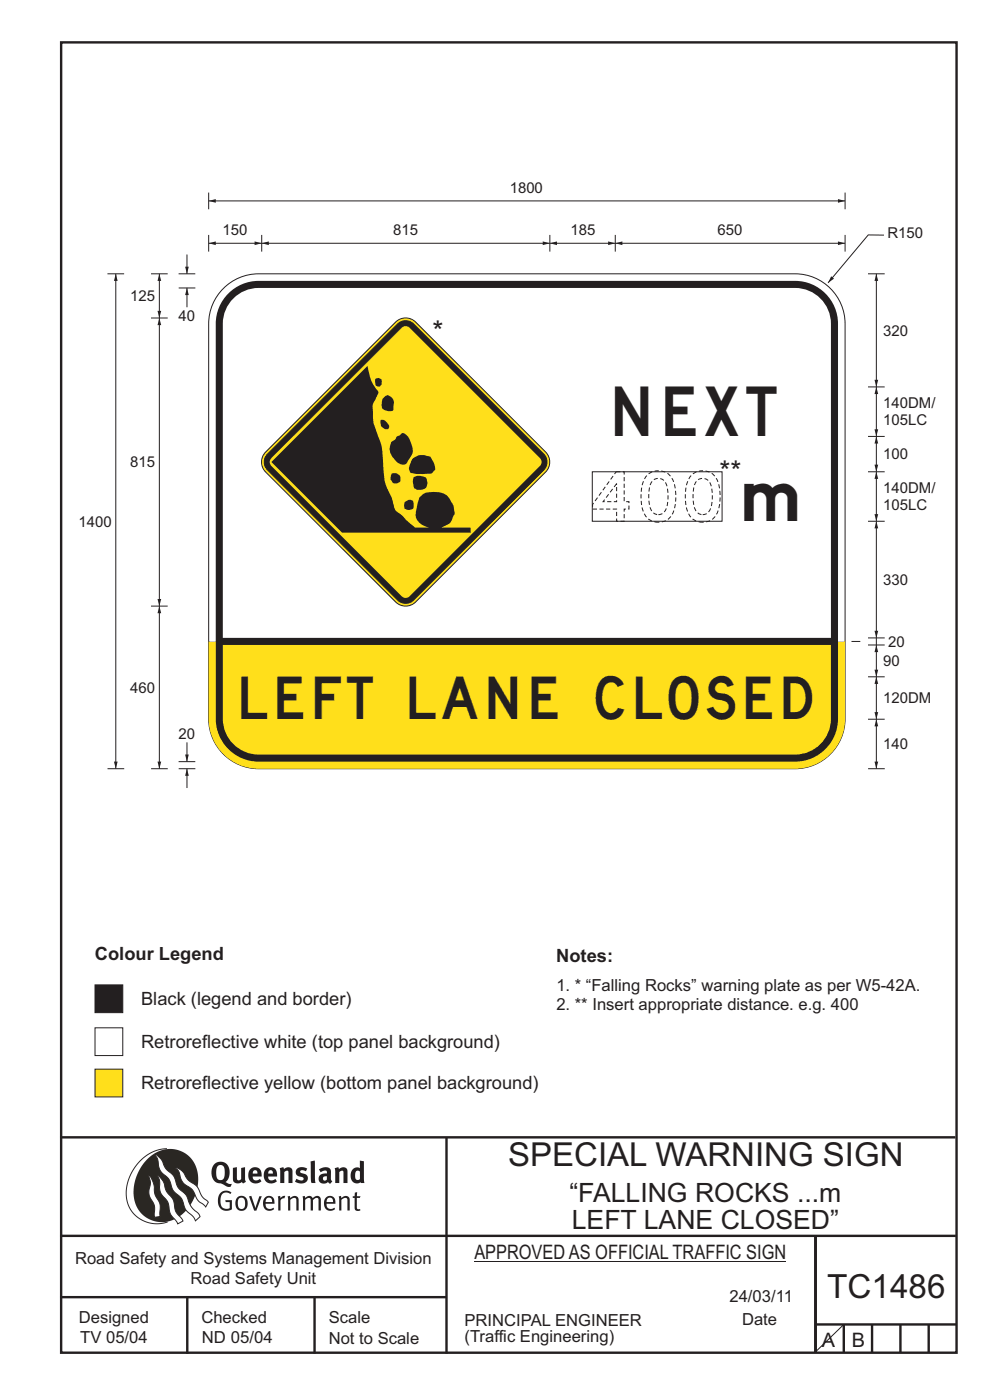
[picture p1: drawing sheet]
<svg xmlns="http://www.w3.org/2000/svg" width="210mm" height="297mm" viewBox="0 0 210 297" stroke-linecap="round" stroke-linejoin="round" font-family="sans-serif">
<g fill="none" stroke="#231f20" stroke-width=".51">
<path d="M13 9h189.9v278h-189.9zM12.7 241.3h190M94.7 241.4v45.8M12.7 275.2h82M12.7 262.2h190.1M39.7 275.2v12M66.7 275.2v12M173 262.2v24.8M173 281h30M179 281v6M185 281v6M191 281v6"/>
<path d="M197 281v6"/>
</g>
<path d="M35.4 243.7a9.5 9.5 0 0 0-8.6 10.5 6.5 6.5 0 0 0 8.8 5.1" fill="none" stroke="#2a2723" stroke-width=".21"/>
<path d="M31.3 245.9a6.1 6.1 0 0 1 7.3-1.6 6.1 6.1 0 0 1 3.4 6.7 8.8 8.8 0 0 1-7.2 8.3 6.1 6.1 0 0 1-6.4-7.5 10.5 10.5 0 0 1 2.9-5.9z" fill-rule="evenodd" fill="#2a2723"/>
<g fill="#fff" stroke="#2a2723" stroke-width=".21">
<path d="M31.6 249.4l.3 .3 .6 1.2 .4 2.5 1 2 .1 2.7-1.2 .2-.1-2.5-.9-1.8-.2-.7 .3-2.4z" fill-rule="evenodd"/>
<path d="M37.2 247.7l.5 .1 .9 .6 1.3 1.9 1.9 1.5 1.1 2.1 1.3 1.2-.6 1-1.6-1.5-1.2-2.2-1.9-1.4-.6-1-.4-1.5z" fill-rule="evenodd"/>
<path d="M32.8 244.9l.4 .1 .9 .9 1.1 2 1.6 1.5 1 2.5 1.6 1.6 1.2 2.5 1.6 1.6 .2 .5-.9 .9-.5-.9-1.6-1.5-1-2.4-1.7-1.7-.9-2.3-1.7-1.7-.4-1-.3-1.6z" fill-rule="evenodd"/>
<path d="M33.4 249.4l.5 .3 .7 1 .7 2.1 1.5 1.8 .5 2.5 1.5 1.8v.2l-1.1 .6-1.6-2.2-.5-2.5-1.5-1.9-.2-1-.1-1.6z" fill-rule="evenodd"/>
</g>
<g fill="#231f20">
<path d="M46.8 253.1l.5-.4 .7-.1 .6 .1 .5 .3-.2 .3-.9-.3-.8 .2-.3 .7-.1 1.1 .1 .7 .3 .5 .5 .2 .6 .1 .4-.2v-1.3h-.8l-.1-.4h1.4v2l-.7 .2-.8 .1-.6-.2-.5-.5-.3-.8-.1-.9 .2-.8z" fill-rule="evenodd"/>
<path d="M50.7 254.3l.7-.2 .5 .5 .1 1.2-.2 .4-.3 .3h-.5l-.4-.4-.1-1.1zM50.4 254l-.5 1.1 .3 1.2 .7 .6 1-.2 .4-.4 .2-.5v-.8l-.2-.7-.3-.4-.5-.2h-.6z" fill-rule="evenodd"/>
<path d="M52.8 253.8l.5-.1 .9 2.6 .8-2.5h.5l-1.1 3.1h-.5z" fill-rule="evenodd"/>
<path d="M56.6 254.2l.4-.1 .4 .1 .2 .3 .1 .5h-1.4zM56.3 254l-.5 1v.7l.3 .7 .4 .3 .5 .2 1.1-.3 .1-.1-.2-.3-.6 .3-.7-.1-.3-.3-.1-.6v-.1h1.9l-.2-1.2-.8-.5-.5 .1z" fill-rule="evenodd"/>
<path d="M58.9 253.8l.5-.1 .1 .5 .4-.4 .6-.1-.2 .6h-.4l-.4 .3v2.2h-.5z" fill-rule="evenodd"/>
<path d="M61 253.9l.5-.1a.24 .24 0 0 0 .1 .3 .24 .24 0 0 0 .3-.2l.8-.2 .6 .5v2.6h-.4l-.1-2.3-.1-.3-.3-.1-.8 .5v2.2h-.5z" fill-rule="evenodd"/>
<path d="M64.2 253.8h.4a.23 .23 0 0 0 .2 .3 .23 .23 0 0 0 .3-.2l.6-.2 .5 .2a.23 .23 0 0 0 .2 .3 .23 .23 0 0 0 .2-.2l.8-.3 .6 .4 .1 2.7h-.5v-2.3l-.1-.3-.3-.1-.8 .5v2.2h-.5v-2.3l-.1-.3h-.3l-.8 .4v2.2h-.4z" fill-rule="evenodd"/>
<path d="M69.5 254.2l.5-.1 .4 .1 .3 .8h-1.4zM69.2 254l-.5 1 .1 .7 .2 .7 .4 .3 .4 .2 1.1-.3 .2-.1-.2-.3-.6 .3-.7-.2-.3-.3v-.6h1.9l-.2-1.2-.4-.3-.5-.2-.5 .1z" fill-rule="evenodd"/>
<path d="M71.8 253.9l.5-.1a.24 .24 0 0 0 .1 .3 .24 .24 0 0 0 .4-.2l.7-.2 .6 .5 .1 2.6h-.5v-2.3l-.1-.3-.3-.1-.9 .5v2.2h-.4z" fill-rule="evenodd"/>
<path d="M75.3 253l.5-.1-.1 .9h.8l-.2 .4h-.6v2.1l.2 .2h.5v.3l-.2 .1h-.6l-.3-.4-.1-2.3h-.4v-.4h.4z" fill-rule="evenodd"/>
<path d="M46.2 247.4l.4-.2h.4l.6 .6v1.8l-.2 .5-.3 .2h-.8l-.3-.5-.1-1.6zM45.5 246.9l-.4 .7-.2 .8v1l.3 .9 .7 .6 1 .2 1.6 .7h.4l.3-.6h-.6l-.8-.4 .7-.9 .2-1.5a1.91 1.91 0 0 0-1.1-1.8 1.91 1.91 0 0 0-2.1 .3z" fill-rule="evenodd"/>
<path d="M49.4 247.8l.9-.2v2.5l.1 .2 .3 .1 .5-.3v-2.3l.8-.2v2.6l.2 .5-.7 .3a.39 .39 0 0 0-.7 0h-.8l-.5-.4z" fill-rule="evenodd"/>
<path d="M53.8 248.4l.3-.1h.3l.2 .7h-1zM53.1 248l-.3 .5-.1 .8 .1 .7 .3 .6 .5 .4 .6 .1 .7-.1 .6-.4-.4-.5-.4 .3h-.5l-.4-.1-.2-.4v-.3h1.9l-.1-1-.3-.6-1-.4-.5 .1z" fill-rule="evenodd"/>
<path d="M57.1 248.4l.2-.1h.4l.2 .7h-1zM56.4 248l-.3 .6-.2 .8 .2 .7 .3 .5 .5 .4 .6 .1 .7-.1 .5-.4-.3-.5-.6 .3h-.5l-.4-.6v-.2h1.9l-.1-.9-.3-.7-.5-.3-.5-.1-.5 .1z" fill-rule="evenodd"/>
<path d="M59.3 247.8l.8-.2 .1 .4 1-.4 .7 .4 .1 .4v2.6h-.8v-2.3l-.3-.3-.6 .3v2.3h-.9z" fill-rule="evenodd"/>
<path d="M63 248l.9-.4 1.3 .3-.3 .6-.9-.2-.3 .2 .1 .3 1 .3 .4 .4 .1 .8-.5 .6-1.1 .2-1.1-.4 .3-.6 1 .4 .3-.1 .2-.3-.1-.3-1-.3-.4-.2-.2-.7z" fill-rule="evenodd"/>
<path d="M68.6 249.7l.7-.1v.7l-.3 .2-.3-.1-.2-.3zM67.7 248.1l.3 .6 .8-.3 .5 .1a.35 .35 0 0 1 0 .5 .35 .35 0 0 1-.5 0l-1 .4-.2 .9 .2 .4 .3 .3h1.1a.49 .49 0 0 1 .8 .2l.5-.6-.3-.4v-1.7l-.2-.5-.4-.3-.6-.1z" fill-rule="evenodd"/>
<path d="M71 247.8l.8-.2 .1 .4 1-.4 .6 .4 .2 .4v2.6h-.8v-2.3l-.3-.3-.6 .3v2.3h-.9z" fill-rule="evenodd"/>
<path d="M75.6 248.5l.3-.1 .5 .2v1.5l-.4 .2h-.4l-.2-.4v-.9zM76.3 246.2v1.3a.19 .19 0 0 1 0 .3 .19 .19 0 0 1-.3-.1l-.8 .1-.6 .5-.2 .9 .1 1 .3 .5 .6 .3 .6 .1 .5-.3v.2h.8l-.1-4.6z" fill-rule="evenodd"/>
<path d="M65.9 246.4l.9-.2 .1 4.8h-.8l-.1-.3z" fill-rule="evenodd"/>
</g>
<path d="M100.6 267.7h66.2M179 281l-5.8 5.7" fill="none" stroke="#231f20" stroke-width=".21"/>
<path d="M20.2 226.8h5.8v5.9h-5.8z" fill-rule="evenodd" fill="#ffdf1b" stroke="#231f20" stroke-width=".21"/>
<path d="M20.2 218.1h5.8v5.9h-5.8z" fill-rule="evenodd" fill="#fff" stroke="#231f20" stroke-width=".21"/>
<path d="M20.2 209h5.8v5.8h-5.8z" fill-rule="evenodd" fill="#231f20" stroke="#231f20" stroke-width=".21"/>
<path d="M47.8 60.8a10.5 10.5 0 0 1 7.1-2.7h113.8a10.6 10.6 0 0 1 10.6 10.6v68.1h-135v-68.1a10.6 10.6 0 0 1 3.5-7.9z" fill-rule="evenodd" fill="#fff"/>
<path d="M47.8 60.8a10.5 10.5 0 0 1 7.1-2.7h113.8a10.6 10.6 0 0 1 10.6 10.6v83.8a10.6 10.6 0 0 1-10.6 10.6h-113.8a10.6 10.6 0 0 1-10.6-10.6v-83.8a10.6 10.6 0 0 1 3.5-7.9z" fill="none" stroke="#231f20" stroke-width=".21"/>
<path d="M44.3 136.1h135v16.4a10.6 10.6 0 0 1-10.6 10.6h-113.8a10.6 10.6 0 0 1-10.6-10.6z" fill-rule="evenodd" fill="#ffdf1b"/>
<path d="M48.4 62.3a9.1 9.1 0 0 1 6.5-2.7h113.8a9.1 9.1 0 0 1 9.1 9.1v83.8a9.1 9.1 0 0 1-9.1 9.1h-113.8a9.1 9.1 0 0 1-9.1-9.1v-83.8a9.1 9.1 0 0 1 2.6-6.4z" fill-rule="evenodd" fill="#231f20"/>
<path d="M47.3 136.8h129v15.7a7.6 7.6 0 0 1-7.6 7.6h-113.8a7.6 7.6 0 0 1-7.6-7.6z" fill-rule="evenodd" fill="#ffdf1b"/>
<path d="M49.9 63a7.6 7.6 0 0 1 5-1.9h113.8a7.6 7.6 0 0 1 7.6 7.6v66.6h-129v-66.6a7.6 7.6 0 0 1 2.6-5.7z" fill-rule="evenodd" fill="#fff"/>
<path d="M187.5 49.9l-3.3-.1-8.5 10.2" fill="none" stroke="#231f20" stroke-width=".21"/>
<path d="M176.3 58.6l.6 .5-1.2 .9z" fill="#231f20"/>
<path d="M185.9 152.6v10.5M184.1 163.1h3.6" fill="none" stroke="#231f20" stroke-width=".21"/>
<g fill="#231f20">
<path d="M185.9 152.6l.4 1.5h-.8z"/>
<path d="M185.5 161.6h.8l-.4 1.5z"/>
</g>
<path d="M184.1 152.6h3.6M185.9 143.6v9" fill="none" stroke="#231f20" stroke-width=".21"/>
<g fill="#231f20">
<path d="M185.9 143.6l.4 1.5h-.8z"/>
<path d="M185.5 151.1h.8l-.4 1.5z"/>
</g>
<path d="M185.9 136.8v6.8M184.1 143.6h3.6" fill="none" stroke="#231f20" stroke-width=".21"/>
<g fill="#231f20">
<path d="M185.9 136.8l.4 1.6h-.8z"/>
<path d="M185.5 142.1h.8l-.4 1.5z"/>
</g>
<path d="M185.9 110.6v26.2M184.1 136.8h3.6M184.1 135.3h3.6" fill="none" stroke="#231f20" stroke-width=".21"/>
<g fill="#231f20">
<path d="M185.9 110.6l.4 1.5h-.8z"/>
<path d="M185.5 133.8h.8l-.4 1.5z"/>
</g>
<path d="M184.1 110.6h3.6M185.9 100.1v10.5" fill="none" stroke="#231f20" stroke-width=".21"/>
<g fill="#231f20">
<path d="M185.9 100.1l.4 1.5h-.8z"/>
<path d="M185.5 109.1h.8l-.4 1.5z"/>
</g>
<path d="M185.9 92.6v7.5M184.1 100.1h3.6" fill="none" stroke="#231f20" stroke-width=".21"/>
<g fill="#231f20">
<path d="M185.9 92.6l.4 1.5h-.8z"/>
<path d="M185.5 98.6h.8l-.4 1.5z"/>
</g>
<path d="M184.1 92.6h3.6M185.9 82.1v10.5" fill="none" stroke="#231f20" stroke-width=".21"/>
<g fill="#231f20">
<path d="M185.9 82.1l.4 1.5h-.8z"/>
<path d="M185.5 91.1h.8l-.4 1.5z"/>
</g>
<path d="M185.9 58.1v24M184.1 82.1h3.6" fill="none" stroke="#231f20" stroke-width=".21"/>
<g fill="#231f20">
<path d="M185.9 58.1l.4 1.5h-.8z"/>
<path d="M185.5 80.6h.8l-.4 1.5z"/>
</g>
<path d="M44.3 51.6h11.2M55.5 49.8v3.6M184.1 58.1h3.6" fill="none" stroke="#231f20" stroke-width=".21"/>
<g fill="#231f20">
<path d="M44.3 51.6l1.5-.4v.8z"/>
<path d="M54 51.2l1.5 .4-1.5 .4z"/>
</g>
<path d="M44.3 42.6h135M44.3 49.8v3.6M179.3 40.9v3.5" fill="none" stroke="#231f20" stroke-width=".21"/>
<g fill="#231f20">
<path d="M44.3 42.6l1.5-.4v.8z"/>
<path d="M177.8 42.2l1.5 .4-1.5 .4z"/>
</g>
<path d="M44.3 40.9v3.5M55.5 51.6h61.1" fill="none" stroke="#231f20" stroke-width=".21"/>
<g fill="#231f20">
<path d="M55.5 51.6l1.5-.4v.8z"/>
<path d="M115.1 51.2l1.5 .4-1.5 .4z"/>
</g>
<path d="M116.6 49.8v3.6M116.6 51.6h13.9" fill="none" stroke="#231f20" stroke-width=".21"/>
<g fill="#231f20">
<path d="M116.6 51.6l1.6-.4v.8z"/>
<path d="M129 51.2l1.5 .4-1.5 .4z"/>
</g>
<path d="M130.5 49.8v3.6M130.5 51.6h48.8" fill="none" stroke="#231f20" stroke-width=".21"/>
<g fill="#231f20">
<path d="M130.5 51.6l1.5-.4v.8z"/>
<path d="M177.8 51.2l1.5 .4-1.5 .4z"/>
</g>
<path d="M179.3 49.8v3.6M33.8 128.6v34.5M32.1 163.1h3.5" fill="none" stroke="#231f20" stroke-width=".21"/>
<g fill="#231f20">
<path d="M33.8 128.6l.4 1.5h-.8z"/>
<path d="M33.4 161.6h.8l-.4 1.5z"/>
</g>
<path d="M32 128.6h3.6M37.9 163.1h3.5M39.7 163.1v4.1" fill="none" stroke="#231f20" stroke-width=".21"/>
<path d="M39.7 163.1l.3 1.5h-.7z" fill="#231f20"/>
<path d="M39.7 157.5v4.1M37.9 161.6h3.5" fill="none" stroke="#231f20" stroke-width=".21"/>
<path d="M39.3 160.1h.7l-.3 1.5z" fill="#231f20"/>
<path d="M37.9 61.1h3.5M39.7 61.1v4.1" fill="none" stroke="#231f20" stroke-width=".21"/>
<path d="M39.7 61.1l.3 1.5h-.7z" fill="#231f20"/>
<path d="M37.9 58.1h3.5M39.7 54v4.1" fill="none" stroke="#231f20" stroke-width=".21"/>
<path d="M39.3 56.6h.7l-.3 1.5z" fill="#231f20"/>
<path d="M33.8 67.5v61.1" fill="none" stroke="#231f20" stroke-width=".21"/>
<g fill="#231f20">
<path d="M33.8 67.5l.4 1.5h-.8z"/>
<path d="M33.4 127.1h.8l-.4 1.5z"/>
</g>
<path d="M33.8 58.1v9.4M32 67.5h3.6" fill="none" stroke="#231f20" stroke-width=".21"/>
<g fill="#231f20">
<path d="M33.8 58.1l.4 1.5h-.8z"/>
<path d="M33.4 66h.8l-.4 1.5z"/>
</g>
<path d="M24.6 58.1v105M32 58.1h3.6M22.8 163.1h3.5" fill="none" stroke="#231f20" stroke-width=".21"/>
<g fill="#231f20">
<path d="M24.6 58.1l.4 1.5h-.8z"/>
<path d="M24.2 161.6h.8l-.4 1.5z"/>
</g>
<path d="M22.8 58.1h3.5" fill="none" stroke="#231f20" stroke-width=".21"/>
<path d="M56.4 95.9l27.5-27.6a3 3 0 0 1 4.3 0l27.5 27.6a3 3 0 0 1 0 4.3l-27.5 27.5a3 3 0 0 1-4.3 0l-27.5-27.5a3 3 0 0 1 0-4.3z" fill-rule="evenodd" fill="#ffdf1b" stroke="#231f20" stroke-width=".21"/>
<path d="M56.8 96.3l27.5-27.6a2.42 2.42 0 0 1 3.5 0l27.5 27.6a2.42 2.42 0 0 1 0 3.4l-27.5 27.6a2.42 2.42 0 0 1-3.5 0l-27.5-27.6a2.42 2.42 0 0 1 0-3.4z" fill-rule="evenodd" fill="#231f20" stroke="#231f20" stroke-width=".21"/>
<path d="M72.7 112.9h27.1" fill="none" stroke="#00a54f" stroke-width=".21"/>
<path d="M85.3 69.5a1.13 1.13 0 0 1 1.5 0l27.8 27.7a1.13 1.13 0 0 1 0 1.6l-27.8 27.7a1.13 1.13 0 0 1-1.5 0l-27.8-27.7a1.13 1.13 0 0 1 0-1.6z" fill-rule="evenodd" fill="#ffdf1b"/>
<path d="M85.8 106.5v.3a.99 .99 0 0 0 .2 1.2 .99 .99 0 0 0 1.2 .1h.1a.82 .82 0 0 0 .4-1.2 .9 .9 0 0 0-.6-.9 .9 .9 0 0 0-1 .4zM87.8 101.2a2.38 2.38 0 0 1 2.7 .4 1.61 1.61 0 0 1-.1 1.8 1.61 1.61 0 0 1-1.8 .5 1.04 1.04 0 0 1-.9-1.2l-.1-.7zM83.2 100.4a1.24 1.24 0 0 0-.2 1.5 1.24 1.24 0 0 0 1.3 .6l.4-.2a.94 .94 0 0 0 .2-1.2 1.44 1.44 0 0 0-1.7-.7zM87.5 97.4l-.3 .5a2.08 2.08 0 0 0-.2 2.3 8.6 8.6 0 0 0 4.7 .1l.4-.5a2.29 2.29 0 0 0-.5-2.3l-.1-.2a2.07 2.07 0 0 0-1.5-.7 3.4 3.4 0 0 0-2.5 .8zM84.1 92.7a1.69 1.69 0 0 1-1.1 1.1 3.1 3.1 0 0 0 .8 3.9 1.69 1.69 0 0 0 2.5 .5l.3-.5a3 3 0 0 0 .9-2.6l-.1-.4a3.9 3.9 0 0 0-1.9-2.8h-.3l-.5 .5zM80.8 89.1a1.75 1.75 0 0 1 1.7 1.6 .72 .72 0 0 1-.6 .4 .72 .72 0 0 1-.6-.3 1.46 1.46 0 0 1-.5-1.7zM81.4 84.4l.2-.2a1.1 1.1 0 0 1 1.8 .5 1.72 1.72 0 0 1 0 1.6v.7a1.81 1.81 0 0 1-2.4-.6v-1.3zM78 77.6l-20.4 20.4 15 15h27.2v-1.1h-6.2l.4-.1a2.78 2.78 0 0 0 2.2-2.3l.2-.6-.1-.9a4.5 4.5 0 0 0-1.3-2.7 4.9 4.9 0 0 0-5.3-.4 2.99 2.99 0 0 0-1.1 2l-.2 1a2.83 2.83 0 0 0 2.1 3.9l.5 .1h-2.9l-3.5-3.1a2.3 2.3 0 0 1-1.2-2l-.3-1.3a13 13 0 0 1-1.8-7.4 20.1 20.1 0 0 0-1.9-7.9l-.3-1.8a6.3 6.3 0 0 1 .2-3.1l.8-1.5a.95 .95 0 0 0-.4-1.4 9.3 9.3 0 0 1-1.7-4.8zM79.6 80.4a.9 .9 0 0 1 1.3 .2 .9 .9 0 0 1-.2 1.2 .67 .67 0 0 1-.8 .1 .67 .67 0 0 1-.3-.7z" fill-rule="evenodd" fill="#231f20"/>
<path d="M125.6 100.1h27.6v10.5h-27.6zM180.6 136.1h1.9" fill="none" stroke="#231f20" stroke-width=".21"/>
<g font-size="10.5" fill="#231f20">
<text x="130.5" y="92.6">NEXT</text>
<text x="125.7" y="110.6">400 m</text>
</g>
<text font-size="9" fill="#231f20" x="51.2" y="152.6">LEFT LANE CLOSED</text>
<text font-size="7.1" fill="#231f20" x="175.5" y="275.4">TC1486</text>
<text font-size="7" fill="#231f20" x="107.8" y="247.3">SPECIAL WARNING SIGN</text>
<g font-size="6" fill="#231f20">
<text x="91.8" y="72.3">*</text>
<text x="152.6" y="102.1">**</text>
</g>
<g font-size="5.6" fill="#231f20">
<text x="120.8" y="255">“FALLING ROCKS ...m</text>
<text x="121.3" y="260.8">LEFT LANE CLOSED”</text>
</g>
<g font-size="4.2" fill="#231f20">
<text x="100.6" y="267.2">APPROVED AS OFFICIAL TRAFFIC SIGN</text>
<text x="174.4" y="285.8">A</text>
<text x="180.7" y="285.8">B</text>
</g>
<g font-size="3.9" fill="#231f20">
<text x="20.1" y="203.7">Colour Legend</text>
<text x="118" y="204.1">Notes:</text>
<text x="29.9" y="213.1">Black (legend and border)</text>
<text x="29.9" y="222.2">Retroreflective white (top panel background)</text>
<text x="29.9" y="231">Retroreflective yellow (bottom panel background)</text>
</g>
<g font-size="3.5" fill="#231f20">
<text x="118" y="210.3">1. * “Falling Rocks” warning plate as per W5-42A.</text>
<text x="118" y="214.2">2. ** Insert appropriate distance. e.g. 400</text>
<text x="15.9" y="268.1">Road Safety and Systems Management Division</text>
<text x="40.4" y="272.5">Road Safety Unit</text>
<text x="16.7" y="280.6">Designed</text>
<text x="42.7" y="280.6">Checked</text>
<text x="69.7" y="280.6">Scale</text>
<text x="98.5" y="281.4">PRINCIPAL ENGINEER</text>
<text x="154.7" y="276.2">24/03/11</text>
<text x="157.4" y="281.2">Date</text>
<text x="17" y="284.8">TV 05/04</text>
<text x="42.8" y="284.8">ND 05/04</text>
<text x="69.7" y="285.2">Not to Scale</text>
<text x="98.5" y="284.8">(Traffic Engineering)</text>
</g>
<g font-size="3.2" fill="#231f20">
<text x="108.1" y="40.9">1800</text>
<text x="47.2" y="49.8">150</text>
<text x="83.4" y="49.8">815</text>
<text x="121" y="49.8">185</text>
<text x="152.2" y="49.8">650</text>
<text x="188.3" y="50.6">R150</text>
<text x="27.6" y="63.9">125</text>
<text x="37.9" y="68.2">40</text>
<text x="187.3" y="71.2">320</text>
<text x="187.3" y="86.6">140DM/</text>
<text x="187.3" y="90.1">105LC</text>
<text x="27.6" y="99.1">815</text>
<text x="187.3" y="97.5">100</text>
<text x="187.3" y="104.6">140DM/</text>
<text x="16.6" y="111.7">1400</text>
<text x="187.3" y="108.1">105LC</text>
<text x="187.3" y="124.1">330</text>
<text x="188.4" y="137.2">20</text>
<text x="187.3" y="141.3">90</text>
<text x="27.6" y="147">460</text>
<text x="187.3" y="149.2">120DM</text>
<text x="37.9" y="156.9">20</text>
<text x="187.3" y="159">140</text>
</g>
</svg>
